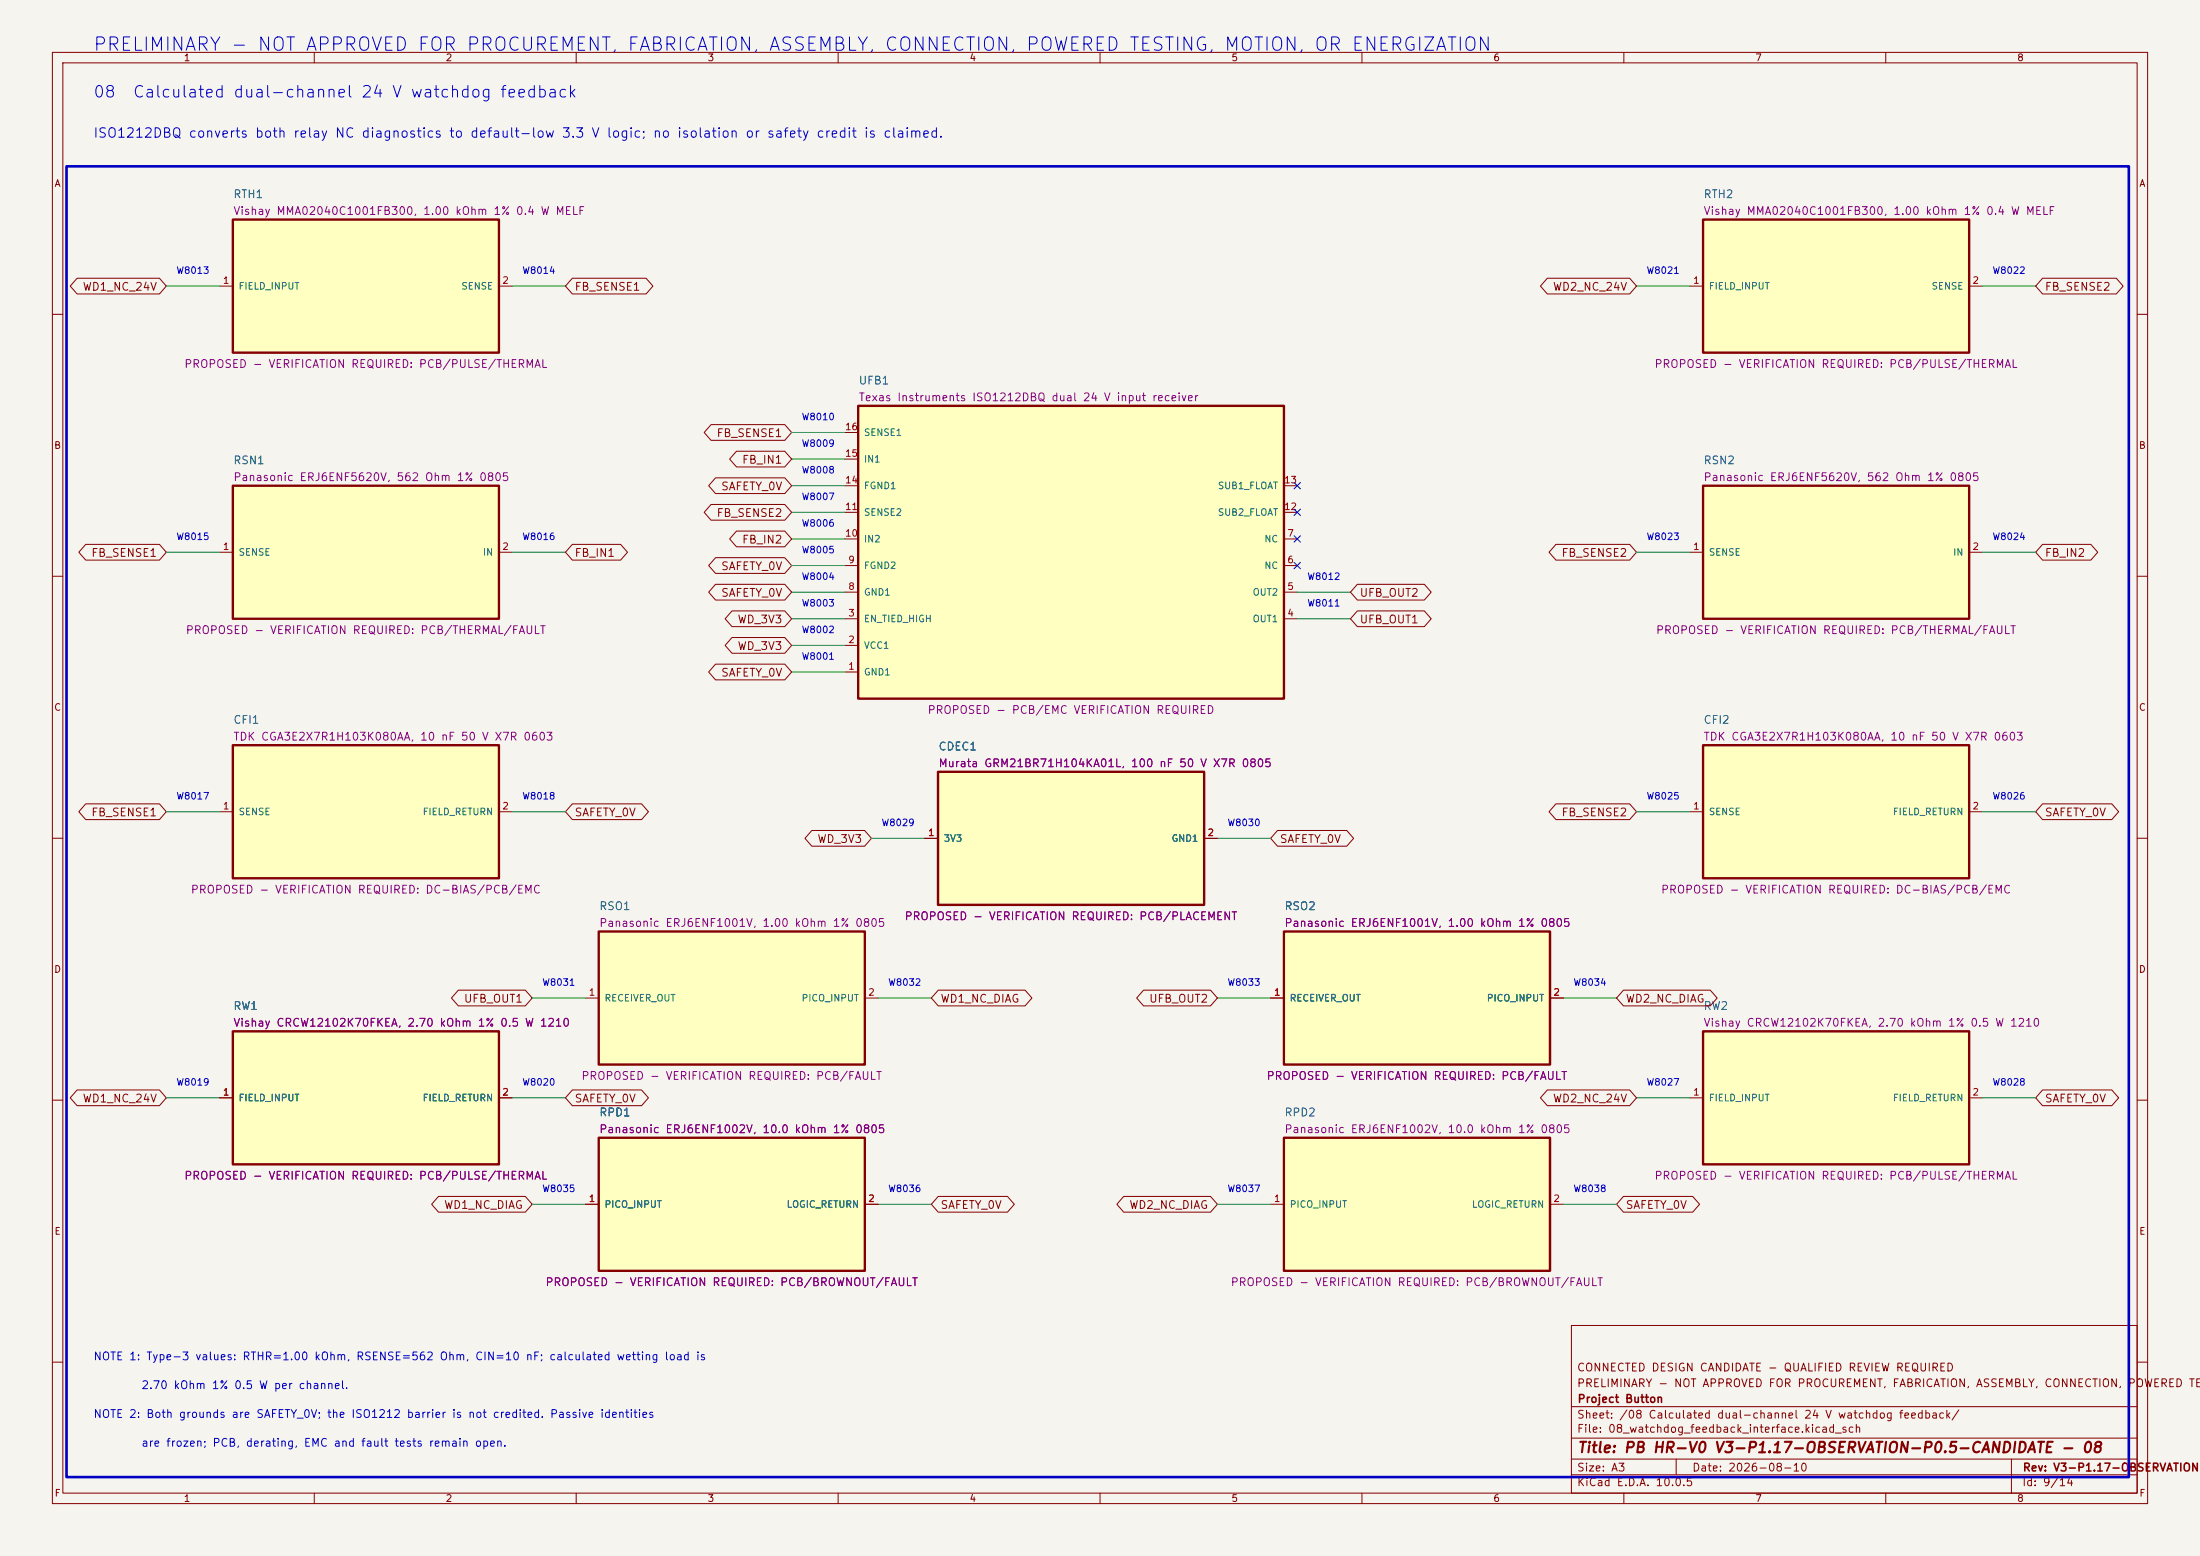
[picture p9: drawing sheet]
<svg xmlns="http://www.w3.org/2000/svg" width="420mm" height="297mm" viewBox="0 0 420 297" stroke-linecap="round" stroke-linejoin="round" font-family="sans-serif">
<path d="M0 0h420v297h-420z" fill="#f5f4ef" stroke="#f5f4ef" stroke-width=".19"/>
<g fill="none" stroke="#840000" stroke-width=".19">
<path d="M10 10h400v277h-400zM12 12h396v273h-396zM60 10v2M110 10v2M160 10v2M210 10v2M260 10v2M310 10v2M360 10v2M10 60h2M408 60h2M10 110h2"/>
<path d="M408 110h2M10 160h2M408 160h2M10 210h2M408 210h2M300 253h108v32h-108zM10 260h2M300 278.5h108M300 274.5h108M300 268.5h108M320 278.5v3M384 278.5v6.5"/>
<path d="M408 260h2M60 285v2M110 285v2M160 285v2M210 285v2M260 285v2M300 281.5h108M310 285v2M360 285v2"/>
</g>
<path d="M44.4 41.9h50.8v25.4h-50.8z" fill="#ffffc2"/>
<path d="M44.4 41.9h50.8v25.4h-50.8z" fill="none" stroke="#840000" stroke-width=".45"/>
<path d="M41.9 54.6h2.5M95.2 54.6h2.6" fill="none" stroke="#840000" stroke-width=".19"/>
<path d="M245.1 217.2h50.8v25.4h-50.8z" fill="#ffffc2"/>
<path d="M245.1 217.2h50.8v25.4h-50.8z" fill="none" stroke="#840000" stroke-width=".45"/>
<path d="M242.6 229.9h2.5M295.9 229.9h2.5" fill="none" stroke="#840000" stroke-width=".19"/>
<path d="M44.4 142.2h50.8v25.4h-50.8z" fill="#ffffc2"/>
<path d="M44.4 142.2h50.8v25.4h-50.8z" fill="none" stroke="#840000" stroke-width=".45"/>
<path d="M41.9 154.9h2.5M95.2 154.9h2.6" fill="none" stroke="#840000" stroke-width=".19"/>
<path d="M114.3 217.2h50.8v25.4h-50.8z" fill="#ffffc2"/>
<path d="M114.3 217.2h50.8v25.4h-50.8z" fill="none" stroke="#840000" stroke-width=".45"/>
<path d="M111.8 229.9h2.5M165.1 229.9h2.5" fill="none" stroke="#840000" stroke-width=".19"/>
<path d="M163.8 77.5h81.3v55.9h-81.3z" fill="#ffffc2"/>
<path d="M163.8 77.5h81.3v55.9h-81.3z" fill="none" stroke="#840000" stroke-width=".45"/>
<g fill="none" stroke="#840000" stroke-width=".19">
<path d="M161.3 97.8h2.5M161.3 92.7h2.5M161.3 87.6h2.5M161.3 82.6h2.5M245.1 97.8h2.5M245.1 92.7h2.5M161.3 118.1h2.5M161.3 113h2.5M161.3 108h2.5M161.3 102.9h2.5M245.1 118.1h2.5M245.1 113h2.5"/>
<path d="M245.1 108h2.5M245.1 102.9h2.5M161.3 128.3h2.5M161.3 123.2h2.5"/>
</g>
<path d="M44.4 92.7h50.8v25.4h-50.8z" fill="#ffffc2"/>
<path d="M44.4 92.7h50.8v25.4h-50.8z" fill="none" stroke="#840000" stroke-width=".45"/>
<path d="M41.9 105.4h2.5M95.2 105.4h2.6" fill="none" stroke="#840000" stroke-width=".19"/>
<path d="M44.4 196.9h50.8v25.3h-50.8z" fill="#ffffc2"/>
<path d="M44.4 196.9h50.8v25.3h-50.8z" fill="none" stroke="#840000" stroke-width=".45"/>
<path d="M41.9 209.6h2.5M95.2 209.6h2.6" fill="none" stroke="#840000" stroke-width=".19"/>
<path d="M114.3 177.8h50.8v25.4h-50.8z" fill="#ffffc2"/>
<path d="M114.3 177.8h50.8v25.4h-50.8z" fill="none" stroke="#840000" stroke-width=".45"/>
<path d="M111.8 190.5h2.5M165.1 190.5h2.5" fill="none" stroke="#840000" stroke-width=".19"/>
<path d="M325.1 196.9h50.8v25.3h-50.8z" fill="#ffffc2"/>
<path d="M325.1 196.9h50.8v25.3h-50.8z" fill="none" stroke="#840000" stroke-width=".45"/>
<path d="M322.6 209.6h2.5M375.9 209.6h2.6" fill="none" stroke="#840000" stroke-width=".19"/>
<path d="M325.1 92.7h50.8v25.4h-50.8z" fill="#ffffc2"/>
<path d="M325.1 92.7h50.8v25.4h-50.8z" fill="none" stroke="#840000" stroke-width=".45"/>
<path d="M322.6 105.4h2.5M375.9 105.4h2.6" fill="none" stroke="#840000" stroke-width=".19"/>
<path d="M325.1 41.9h50.8v25.4h-50.8z" fill="#ffffc2"/>
<path d="M325.1 41.9h50.8v25.4h-50.8z" fill="none" stroke="#840000" stroke-width=".45"/>
<path d="M322.6 54.6h2.5M375.9 54.6h2.6" fill="none" stroke="#840000" stroke-width=".19"/>
<path d="M325.1 142.2h50.8v25.4h-50.8z" fill="#ffffc2"/>
<path d="M325.1 142.2h50.8v25.4h-50.8z" fill="none" stroke="#840000" stroke-width=".45"/>
<path d="M322.6 154.9h2.5M375.9 154.9h2.6" fill="none" stroke="#840000" stroke-width=".19"/>
<path d="M179.1 147.3h50.8v25.4h-50.8z" fill="#ffffc2"/>
<path d="M179.1 147.3h50.8v25.4h-50.8z" fill="none" stroke="#840000" stroke-width=".45"/>
<path d="M176.5 160h2.6M229.9 160h2.5" fill="none" stroke="#840000" stroke-width=".19"/>
<path d="M245.1 177.8h50.8v25.4h-50.8z" fill="#ffffc2"/>
<path d="M245.1 177.8h50.8v25.4h-50.8z" fill="none" stroke="#840000" stroke-width=".45"/>
<g fill="none" stroke="#840000" stroke-width=".19">
<path d="M14.7 53.1h15.7l1.3 1.5-1.3 1.5h-15.7l-1.3-1.5zM109.3 53.1h14l1.4 1.5-1.4 1.5h-14l-1.4-1.5zM295.4 53.1h15.7l1.3 1.5-1.3 1.5h-15.7l-1.3-1.5zM389.9 53.1h14.1l1.3 1.5-1.3 1.5h-14.1l-1.3-1.5zM135.7 81h14.1l1.3 1.6-1.3 1.5h-14.1l-1.3-1.5zM135.7 96.3h14.1l1.3 1.5-1.3 1.5h-14.1l-1.3-1.5zM136.6 91.2h13.2l1.3 1.5-1.3 1.5h-13.2l-1.3-1.5zM140.6 86.1h9.2l1.3 1.5-1.3 1.5h-9.2l-1.3-1.5zM16.4 103.9h14l1.3 1.5-1.3 1.5h-14l-1.4-1.5zM109.3 103.9h9.2l1.3 1.5-1.3 1.5h-9.2l-1.4-1.5zM136.6 111.5h13.2l1.3 1.5-1.3 1.5h-13.2l-1.3-1.5zM136.6 106.4h13.2l1.3 1.6-1.3 1.5h-13.2l-1.3-1.5z"/>
<path d="M139.7 116.6h10.1l1.3 1.5-1.3 1.5h-10.1l-1.3-1.5zM140.6 101.4h9.2l1.3 1.5-1.3 1.5h-9.2l-1.3-1.5zM259.1 116.6h12.8l1.3 1.5-1.3 1.5h-12.8l-1.3-1.5zM259.1 111.5h12.8l1.3 1.5-1.3 1.5h-12.8l-1.3-1.5zM297 103.9h14.1l1.3 1.5-1.3 1.5h-14.1l-1.3-1.5zM389.9 103.9h9.3l1.3 1.5-1.3 1.5h-9.3l-1.3-1.5zM136.6 126.8h13.2l1.3 1.5-1.3 1.5h-13.2l-1.3-1.5zM139.7 121.7h10.1l1.3 1.5-1.3 1.5h-10.1l-1.3-1.5zM16.4 153.4h14l1.3 1.5-1.3 1.5h-14l-1.4-1.5zM109.3 153.4h13.2l1.3 1.5-1.3 1.5h-13.2l-1.4-1.5zM155 158.5h10.1l1.3 1.5-1.3 1.5h-10.1l-1.3-1.5zM243.9 158.5h13.2l1.3 1.5-1.3 1.5h-13.2l-1.3-1.5z"/>
<path d="M297 153.4h14.1l1.3 1.5-1.3 1.5h-14.1l-1.3-1.5zM389.9 153.4h13.3l1.3 1.5-1.3 1.5h-13.3l-1.3-1.5zM176.5 160h2.6M229.9 160h2.5M87.5 189h12.8l1.3 1.5-1.3 1.5h-12.8l-1.3-1.5zM179.1 189h16.6l1.3 1.5-1.3 1.5h-16.6l-1.3-1.5zM218.3 189h12.8l1.3 1.5-1.3 1.5h-12.8l-1.3-1.5zM242.6 190.5h2.5M295.9 190.5h2.5M309.9 189h16.6l1.3 1.5-1.3 1.5h-16.6l-1.3-1.5zM14.7 208h15.7l1.3 1.6-1.3 1.5h-15.7l-1.3-1.5zM41.9 209.6h2.5"/>
<path d="M95.2 209.6h2.6M109.3 208h13.2l1.3 1.6-1.3 1.5h-13.2l-1.4-1.5zM295.4 208h15.7l1.3 1.6-1.3 1.5h-15.7l-1.3-1.5zM389.9 208h13.3l1.3 1.6-1.3 1.5h-13.3l-1.3-1.5zM83.7 228.4h16.6l1.3 1.5-1.3 1.5h-16.6l-1.3-1.5zM111.8 229.9h2.5M165.1 229.9h2.5M179.1 228.4h13.2l1.3 1.5-1.3 1.5h-13.2l-1.3-1.5zM214.5 228.4h16.6l1.3 1.5-1.3 1.5h-16.6l-1.3-1.5zM309.9 228.4h13.2l1.4 1.5-1.4 1.5h-13.2l-1.3-1.5z"/>
</g>
<g fill="none" stroke="#009600" stroke-width=".19">
<path d="M31.7 54.6h10.2M97.8 54.6h10.1M312.4 54.6h10.2M378.5 54.6h10.1M151.1 92.7h10.2M151.1 87.6h10.2M151.1 82.6h10.2M151.1 97.8h10.2M31.7 105.4h10.2M97.8 105.4h10.1M151.1 118.1h10.2M151.1 113h10.2"/>
<path d="M151.1 108h10.2M151.1 102.9h10.2M247.6 118.1h10.2M247.6 113h10.2M312.4 105.4h10.2M378.5 105.4h10.1M151.1 123.2h10.2M151.1 128.3h10.2M31.7 154.9h10.2M97.8 154.9h10.1M312.4 154.9h10.2M378.5 154.9h10.1"/>
<path d="M166.4 160h10.1M232.4 160h10.2M101.6 190.5h10.2M167.6 190.5h10.2M232.4 190.5h10.2M298.4 190.5h10.2M31.7 209.6h10.2M97.8 209.6h10.1M312.4 209.6h10.2M378.5 209.6h10.1M101.6 229.9h10.2M167.6 229.9h10.2"/>
<path d="M232.4 229.9h10.2M298.4 229.9h10.2"/>
</g>
<path d="M247 92.1l1.3 1.2M247 97.2l1.3 1.2M248.3 92.1l-1.3 1.2M248.3 97.2l-1.3 1.2M247 107.3l1.3 1.3M247 102.3l1.3 1.2M248.3 107.3l-1.3 1.3M248.3 102.3l-1.3 1.2" fill="none" stroke="#000084" stroke-width=".19"/>
<path d="M12.7 31.8h393.7v250.1h-393.7z" fill="none" stroke="#0000c2" stroke-width=".5"/>
<text font-size="2.5" fill="#0000c2" x="17.6" y="10.4">PRELIMINARY - NOT APPROVED FOR PROCUREMENT, FABRICATION, ASSEMBLY, CONNECTION, POWERED TESTING, MOTION, OR ENERGIZATION</text>
<g font-size="2.2" fill="#0000c2">
<text x="17.7" y="19.2">08</text>
<text x="25.2" y="19.2">Calculated dual-channel 24 V watchdog feedback</text>
</g>
<text font-size="2" fill="#840000" x="301" y="277.8">Title: PB HR-V0 V3-P1.17-OBSERVATION-P0.5-CANDIDATE - 08</text>
<text font-size="1.8" fill="#0000c2" x="17.7" y="26.7">ISO1212DBQ converts both relay NC diagnostics to default-low 3.3 V logic; no isolation or safety credit is claimed.</text>
<g font-size="1.5" fill="#006464">
<text x="44.4" y="38.2">RTH1</text>
<text x="325.1" y="38.2">RTH2</text>
<text x="163.8" y="73.8">UFB1</text>
<text x="44.4" y="89">RSN1</text>
<text x="325.1" y="89">RSN2</text>
<text x="44.4" y="138.5">CFI1</text>
<text x="179.1" y="143.6">CDEC1</text>
<text x="325.1" y="138.5">CFI2</text>
<text x="114.3" y="174.1">RSO1</text>
<text x="245.1" y="174.1">RSO2</text>
<text x="44.4" y="193.1">RW1</text>
<text x="325.1" y="193.1">RW2</text>
<text x="114.3" y="213.5">RPD1</text>
<text x="245.1" y="213.5">RPD2</text>
</g>
<g font-size="1.5" fill="#840084">
<text x="44.4" y="41.4">Vishay MMA02040C1001FB300, 1.00 kOhm 1% 0.4 W MELF</text>
<text x="325.1" y="41.4">Vishay MMA02040C1001FB300, 1.00 kOhm 1% 0.4 W MELF</text>
<text x="35.1" y="70.6">PROPOSED - VERIFICATION REQUIRED: PCB/PULSE/THERMAL</text>
<text x="315.7" y="70.6">PROPOSED - VERIFICATION REQUIRED: PCB/PULSE/THERMAL</text>
<text x="163.8" y="77">Texas Instruments ISO1212DBQ dual 24 V input receiver</text>
<text x="44.4" y="92.2">Panasonic ERJ6ENF5620V, 562 Ohm 1% 0805</text>
<text x="325.1" y="92.2">Panasonic ERJ6ENF5620V, 562 Ohm 1% 0805</text>
<text x="35.3" y="121.4">PROPOSED - VERIFICATION REQUIRED: PCB/THERMAL/FAULT</text>
<text x="316" y="121.4">PROPOSED - VERIFICATION REQUIRED: PCB/THERMAL/FAULT</text>
<text x="177" y="136.6">PROPOSED - PCB/EMC VERIFICATION REQUIRED</text>
<text x="44.4" y="141.7">TDK CGA3E2X7R1H103K080AA, 10 nF 50 V X7R 0603</text>
<text x="325.1" y="141.7">TDK CGA3E2X7R1H103K080AA, 10 nF 50 V X7R 0603</text>
<text x="179.1" y="146.8">Murata GRM21BR71H104KA01L, 100 nF 50 V X7R 0805</text>
<text x="36.3" y="170.9">PROPOSED - VERIFICATION REQUIRED: DC-BIAS/PCB/EMC</text>
<text x="317" y="170.9">PROPOSED - VERIFICATION REQUIRED: DC-BIAS/PCB/EMC</text>
<text x="114.3" y="177.3">Panasonic ERJ6ENF1001V, 1.00 kOhm 1% 0805</text>
<text x="172.6" y="176">PROPOSED - VERIFICATION REQUIRED: PCB/PLACEMENT</text>
<text x="245.1" y="177.3">Panasonic ERJ6ENF1001V, 1.00 kOhm 1% 0805</text>
<text x="44.4" y="196.3">Vishay CRCW12102K70FKEA, 2.70 kOhm 1% 0.5 W 1210</text>
<text x="325.1" y="196.3">Vishay CRCW12102K70FKEA, 2.70 kOhm 1% 0.5 W 1210</text>
<text x="110.9" y="206.5">PROPOSED - VERIFICATION REQUIRED: PCB/FAULT</text>
<text x="241.7" y="206.5">PROPOSED - VERIFICATION REQUIRED: PCB/FAULT</text>
<text x="114.3" y="216.7">Panasonic ERJ6ENF1002V, 10.0 kOhm 1% 0805</text>
<text x="245.1" y="216.7">Panasonic ERJ6ENF1002V, 10.0 kOhm 1% 0805</text>
<text x="35.1" y="225.5">PROPOSED - VERIFICATION REQUIRED: PCB/PULSE/THERMAL</text>
<text x="315.7" y="225.5">PROPOSED - VERIFICATION REQUIRED: PCB/PULSE/THERMAL</text>
<text x="104" y="245.9">PROPOSED - VERIFICATION REQUIRED: PCB/BROWNOUT/FAULT</text>
<text x="234.8" y="245.9">PROPOSED - VERIFICATION REQUIRED: PCB/BROWNOUT/FAULT</text>
</g>
<g font-size="1.5" fill="#840000">
<text x="15.7" y="55.9">WD1_NC_24V</text>
<text x="109.6" y="55.9">FB_SENSE1</text>
<text x="296.3" y="55.9">WD2_NC_24V</text>
<text x="390.3" y="55.9">FB_SENSE2</text>
<text x="136.7" y="83.8">FB_SENSE1</text>
<text x="141.5" y="88.9">FB_IN1</text>
<text x="137.5" y="94">SAFETY_0V</text>
<text x="136.7" y="99">FB_SENSE2</text>
<text x="17.3" y="106.7">FB_SENSE1</text>
<text x="109.6" y="106.7">FB_IN1</text>
<text x="141.5" y="104.1">FB_IN2</text>
<text x="298" y="106.7">FB_SENSE2</text>
<text x="390.3" y="106.7">FB_IN2</text>
<text x="137.5" y="109.2">SAFETY_0V</text>
<text x="137.5" y="114.3">SAFETY_0V</text>
<text x="140.7" y="119.4">WD_3V3</text>
<text x="259.4" y="119.4">UFB_OUT1</text>
<text x="259.4" y="114.3">UFB_OUT2</text>
<text x="140.7" y="124.4">WD_3V3</text>
<text x="137.5" y="129.5">SAFETY_0V</text>
<text x="17.3" y="156.2">FB_SENSE1</text>
<text x="109.6" y="156.2">SAFETY_0V</text>
<text x="155.9" y="161.3">WD_3V3</text>
<text x="244.2" y="161.3">SAFETY_0V</text>
<text x="298" y="156.2">FB_SENSE2</text>
<text x="390.3" y="156.2">SAFETY_0V</text>
<text x="88.4" y="191.7">UFB_OUT1</text>
<text x="179.4" y="191.7">WD1_NC_DIAG</text>
<text x="219.3" y="191.7">UFB_OUT2</text>
<text x="310.2" y="191.7">WD2_NC_DIAG</text>
<text x="15.7" y="210.8">WD1_NC_24V</text>
<text x="109.6" y="210.8">SAFETY_0V</text>
<text x="296.3" y="210.8">WD2_NC_24V</text>
<text x="390.3" y="210.8">SAFETY_0V</text>
<text x="84.7" y="231.1">WD1_NC_DIAG</text>
<text x="179.4" y="231.1">SAFETY_0V</text>
<text x="215.5" y="231.1">WD2_NC_DIAG</text>
<text x="310.2" y="231.1">SAFETY_0V</text>
<text x="300.9" y="262.1">CONNECTED DESIGN CANDIDATE - QUALIFIED REVIEW REQUIRED</text>
<text x="300.9" y="265.1">PRELIMINARY - NOT APPROVED FOR PROCUREMENT, FABRICATION, ASSEMBLY, CONNECTION, POWERED TES</text>
<text x="301" y="268.1">Project Button</text>
<text x="300.9" y="273.8">File: 08_watchdog_feedback_interface.kicad_sch</text>
<text x="300.9" y="271.1">Sheet: /08 Calculated dual-channel 24 V watchdog feedback/</text>
<text x="300.9" y="281.2">Size: A3</text>
<text x="322.9" y="281.2">Date: 2026-08-10</text>
<text x="386" y="281.2">Rev: V3-P1.17-OBSERVATION-</text>
<text x="300.9" y="284">KiCad E.D.A. 10.0.5</text>
<text x="385.9" y="284">Id: 9/14</text>
</g>
<g font-size="1.5" fill="#0000c2">
<text x="17.7" y="260">NOTE 1: Type-3 values: RTHR=1.00 kOhm, RSENSE=562 Ohm, CIN=10 nF; calculated wetting load is</text>
<text x="26.9" y="265.5">2.70 kOhm 1% 0.5 W per channel.</text>
<text x="17.7" y="271">NOTE 2: Both grounds are SAFETY_0V; the ISO1212 barrier is not credited. Passive identities</text>
<text x="26.9" y="276.5">are frozen; PCB, derating, EMC and fault tests remain open.</text>
</g>
<g font-size="1.3" fill="#840000">
<text x="35" y="12">1</text>
<text x="85" y="12">2</text>
<text x="135" y="12">3</text>
<text x="185" y="12">4</text>
<text x="235" y="12">5</text>
<text x="285" y="12">6</text>
<text x="335" y="12">7</text>
<text x="385" y="12">8</text>
<text x="10.3" y="36">A</text>
<text x="408.3" y="36">A</text>
<text x="10.2" y="86">B</text>
<text x="408.2" y="86">B</text>
<text x="10.2" y="136">C</text>
<text x="408.2" y="136">C</text>
<text x="10.2" y="186">D</text>
<text x="408.2" y="186">D</text>
<text x="10.3" y="236">E</text>
<text x="408.3" y="236">E</text>
<text x="10.3" y="286">F</text>
<text x="35" y="287">1</text>
<text x="85" y="287">2</text>
<text x="135" y="287">3</text>
<text x="185" y="287">4</text>
<text x="235" y="287">5</text>
<text x="285" y="287">6</text>
<text x="335" y="287">7</text>
<text x="385" y="287">8</text>
<text x="408.3" y="286">F</text>
</g>
<g font-size="1.3" fill="#0000c2">
<text x="33.6" y="52.6">W8013</text>
<text x="99.6" y="52.6">W8014</text>
<text x="314.2" y="52.6">W8021</text>
<text x="380.3" y="52.6">W8022</text>
<text x="152.9" y="80.5">W8010</text>
<text x="152.9" y="85.6">W8009</text>
<text x="152.9" y="90.7">W8008</text>
<text x="152.9" y="95.8">W8007</text>
<text x="152.9" y="100.8">W8006</text>
<text x="33.6" y="103.4">W8015</text>
<text x="99.6" y="103.4">W8016</text>
<text x="152.9" y="105.9">W8005</text>
<text x="314.2" y="103.4">W8023</text>
<text x="380.3" y="103.4">W8024</text>
<text x="152.9" y="111">W8004</text>
<text x="249.5" y="111">W8012</text>
<text x="152.9" y="116.1">W8003</text>
<text x="249.5" y="116.1">W8011</text>
<text x="152.9" y="121.2">W8002</text>
<text x="152.9" y="126.2">W8001</text>
<text x="33.6" y="152.9">W8017</text>
<text x="99.6" y="152.9">W8018</text>
<text x="314.2" y="152.9">W8025</text>
<text x="380.3" y="152.9">W8026</text>
<text x="168.2" y="158">W8029</text>
<text x="234.2" y="158">W8030</text>
<text x="103.4" y="188.5">W8031</text>
<text x="169.4" y="188.5">W8032</text>
<text x="234.2" y="188.5">W8033</text>
<text x="300.3" y="188.5">W8034</text>
<text x="33.6" y="207.5">W8019</text>
<text x="99.6" y="207.5">W8020</text>
<text x="314.2" y="207.5">W8027</text>
<text x="380.3" y="207.5">W8028</text>
<text x="103.4" y="227.8">W8035</text>
<text x="169.4" y="227.8">W8036</text>
<text x="234.2" y="227.8">W8037</text>
<text x="300.3" y="227.8">W8038</text>
</g>
<g font-size="1.3" fill="#a90000">
<text x="42.4" y="54.5">1</text>
<text x="95.8" y="54.5">2</text>
<text x="323.1" y="54.5">1</text>
<text x="376.5" y="54.5">2</text>
<text x="161.2" y="82.4">16</text>
<text x="161.2" y="87.5">15</text>
<text x="161.2" y="92.6">14</text>
<text x="245" y="92.6">13</text>
<text x="161.2" y="97.7">11</text>
<text x="245" y="97.7">12</text>
<text x="42.4" y="105.3">1</text>
<text x="95.8" y="105.3">2</text>
<text x="161.2" y="102.7">10</text>
<text x="161.8" y="107.8">9</text>
<text x="245.6" y="107.8">6</text>
<text x="245.6" y="102.7">7</text>
<text x="323.1" y="105.3">1</text>
<text x="376.5" y="105.3">2</text>
<text x="161.8" y="112.9">8</text>
<text x="245.6" y="112.9">5</text>
<text x="161.8" y="118">3</text>
<text x="245.6" y="118">4</text>
<text x="161.8" y="123.1">2</text>
<text x="161.8" y="128.1">1</text>
<text x="42.4" y="154.8">1</text>
<text x="95.8" y="154.8">2</text>
<text x="323.1" y="154.8">1</text>
<text x="376.5" y="154.8">2</text>
<text x="177.1" y="159.9">1</text>
<text x="230.4" y="159.9">2</text>
<text x="112.3" y="190.4">1</text>
<text x="165.6" y="190.4">2</text>
<text x="243.1" y="190.4">1</text>
<text x="296.4" y="190.4">2</text>
<text x="42.4" y="209.4">1</text>
<text x="95.8" y="209.4">2</text>
<text x="323.1" y="209.4">1</text>
<text x="376.5" y="209.4">2</text>
<text x="112.3" y="229.7">1</text>
<text x="165.6" y="229.7">2</text>
<text x="243.1" y="229.7">1</text>
<text x="296.4" y="229.7">2</text>
</g>
<g font-size="1.3" fill="#006464">
<text x="45.4" y="55.6">FIELD_INPUT</text>
<text x="88" y="55.6">SENSE</text>
<text x="326.1" y="55.6">FIELD_INPUT</text>
<text x="368.6" y="55.6">SENSE</text>
<text x="164.8" y="83.5">SENSE1</text>
<text x="164.8" y="88.6">IN1</text>
<text x="164.8" y="93.7">FGND1</text>
<text x="232.4" y="93.7">SUB1_FLOAT</text>
<text x="164.8" y="98.8">SENSE2</text>
<text x="232.4" y="98.8">SUB2_FLOAT</text>
<text x="45.4" y="106.4">SENSE</text>
<text x="92.1" y="106.4">IN</text>
<text x="164.8" y="103.8">IN2</text>
<text x="241.3" y="103.8">NC</text>
<text x="326.1" y="106.4">SENSE</text>
<text x="372.7" y="106.4">IN</text>
<text x="164.8" y="114">GND1</text>
<text x="164.8" y="108.9">FGND2</text>
<text x="239" y="114">OUT2</text>
<text x="241.3" y="108.9">NC</text>
<text x="164.8" y="119.1">EN_TIED_HIGH</text>
<text x="239" y="119.1">OUT1</text>
<text x="164.8" y="124.2">VCC1</text>
<text x="164.8" y="129.2">GND1</text>
<text x="45.4" y="155.9">SENSE</text>
<text x="80.6" y="155.9">FIELD_RETURN</text>
<text x="326.1" y="155.9">SENSE</text>
<text x="361.3" y="155.9">FIELD_RETURN</text>
<text x="180.1" y="161">3V3</text>
<text x="223.5" y="161">GND1</text>
<text x="115.3" y="191.5">RECEIVER_OUT</text>
<text x="152.9" y="191.5">PICO_INPUT</text>
<text x="246.1" y="191.5">RECEIVER_OUT</text>
<text x="283.7" y="191.5">PICO_INPUT</text>
<text x="45.4" y="210.5">FIELD_INPUT</text>
<text x="80.6" y="210.5">FIELD_RETURN</text>
<text x="326.1" y="210.5">FIELD_INPUT</text>
<text x="361.3" y="210.5">FIELD_RETURN</text>
<text x="115.3" y="230.8">PICO_INPUT</text>
<text x="150.1" y="230.8">LOGIC_RETURN</text>
<text x="246.1" y="230.8">PICO_INPUT</text>
<text x="280.9" y="230.8">LOGIC_RETURN</text>
</g>
</svg>
